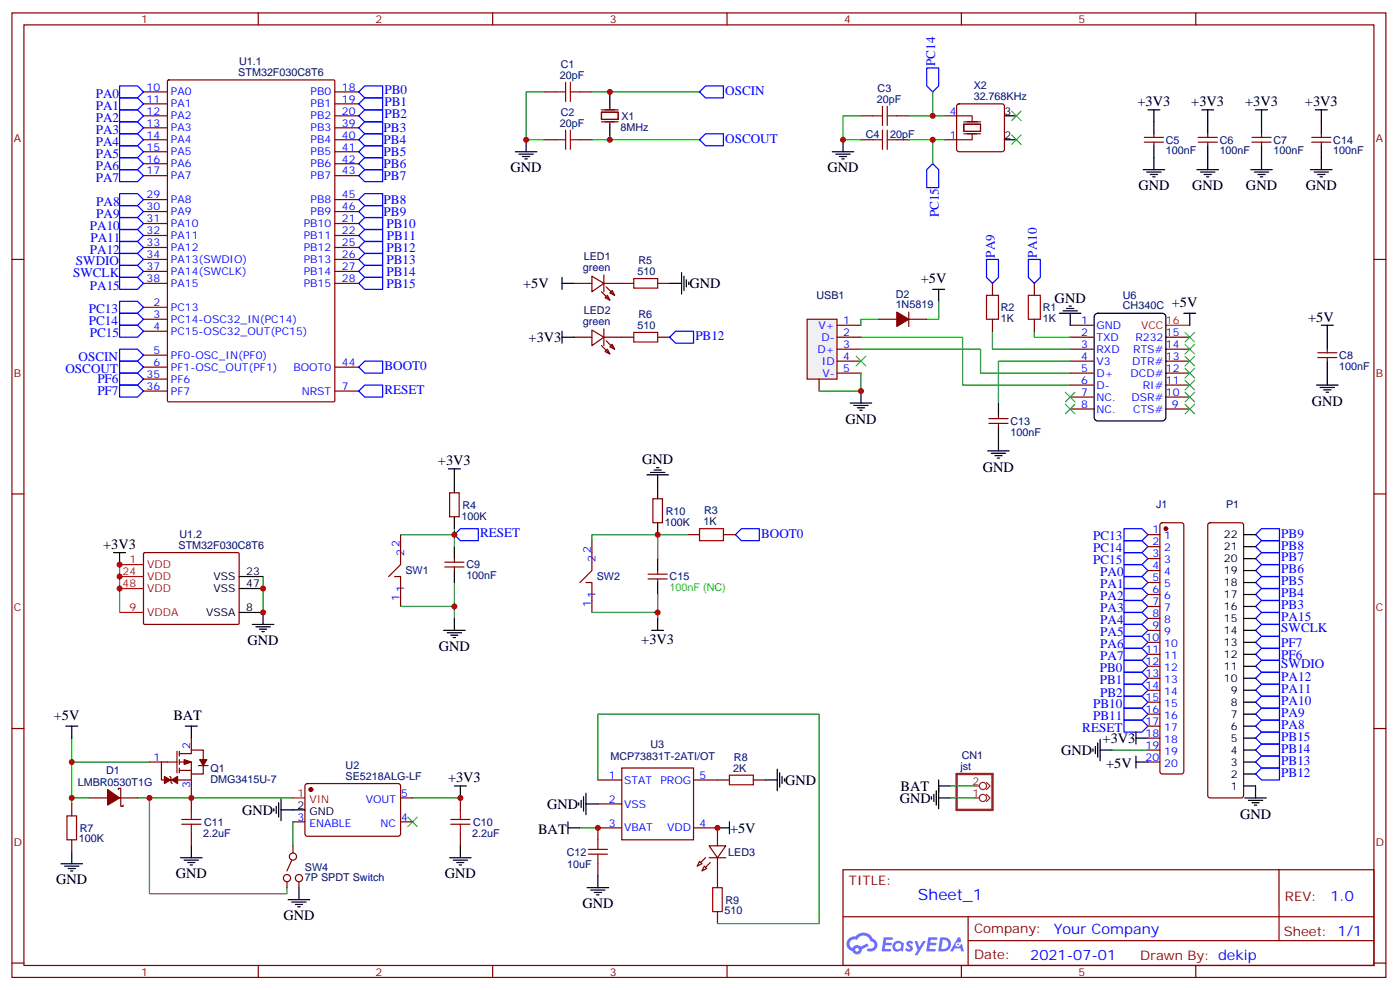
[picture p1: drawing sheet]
<svg xmlns="http://www.w3.org/2000/svg" width="413mm" height="292mm" viewBox="0 0 413 292" stroke-linecap="round" stroke-linejoin="round" font-family="sans-serif">
<g fill="none" stroke="#870000" stroke-width=".35">
<path d="M3.5 3.8h405.4v284.3h-405.4zM7.1 7.3h398.2v277.3h-398.2zM76.2 3.8v3.5M145.3 3.8v3.5M214.5 3.8v3.5M283.6 3.8v3.5M352.8 3.8v3.5M3.5 76.5h3.6M405.3 76.5h3.6M3.5 145.6h3.6M405.3 145.6h3.6M3.5 214.8h3.6"/>
<path d="M405.3 214.8h3.6M248.7 256.4h156.6v28.2h-156.6zM377.3 256.4v20.9M248.7 270.2h156.5M285.6 277.3h119.6M285.6 270.2v14.2M3.5 283.9h3.6M76.2 284.6v3.5M145.3 284.6v3.5M214.5 284.6v3.5M283.6 284.6v3.5M352.8 284.6v3.5"/>
<path d="M405.3 283.9h3.6"/>
</g>
<g fill="#5487ff">
<path d="M267.7 277.6a1.22 1.22 0 0 1 1.7 .2l-.4 .6a.47 .47 0 0 0-.3-.4 .47 .47 0 0 0-.5 .2l.1 .2a1.14 1.14 0 0 1 .8 1.8 1.14 1.14 0 0 1-1.9 0l-.2-.2 .5-.6 .7 .5a.29 .29 0 0 0 .3-.3 .29 .29 0 0 0-.2-.3 1.04 1.04 0 0 1-.6-1.7z"/>
<path d="M260.7 276.3h2.4l.3 .2-.2 .5-1.8 .1-.1 .8h1.5l.3 .4-.3 .4h-1.6l-.2 1.1h1.7l.2 .3-.2 .3-2.6 .1z"/>
<path d="M273.8 276.3h2.4l.3 .2-.1 .5-1.8 .1-.2 .8h1.6l.3 .4-.4 .4h-1.6l-.1 1.1h1.7l.2 .3-.2 .3-2.6 .1z"/>
<path d="M282.6 276.3h.7l.3 1.3-.6 .3a.69 .69 0 0 0-1 .3 .69 .69 0 0 0 .4 .9 .69 .69 0 0 0 .9-.6l.5-.2 .6 2.2h-.8l-.2-.9h-1.8l-.5 .9h-.8z"/>
<path d="M269.8 277.4h.8l.6 1.8 1.1-1.8h.9l-2.6 4.2h-.8l.9-1.5z"/>
<path d="M277.4 276.3l-.6 4.2h1.3a2.11 2.11 0 0 0 2.5-2.1 2.11 2.11 0 0 0-2.5-2.1zM278.1 277.1a1.39 1.39 0 0 1 1.7 1.4 1.39 1.39 0 0 1-1.8 1.3h-.3z"/>
<path d="M263.7 277.9a1.54 1.54 0 0 0-.1 2.2 1.54 1.54 0 0 0 2.2 .1l.6 .3 .3-2.3-.2-.3h-.4a1.49 1.49 0 0 0-2.4 0zM264 278.9a.94 .94 0 0 1 1.8 0 .94 .94 0 0 1-1.8 0z"/>
<path d="M250.4 276.7a2.18 2.18 0 0 0 1.1 3.7 1.44 1.44 0 0 0 1.6 .9 1.44 1.44 0 0 0 1.2-1.4l2-1.1-.5-.7-1.9 1a1.47 1.47 0 0 0-2.4 .4 1.39 1.39 0 0 1-.7-1.9 1.39 1.39 0 0 1 2-.5 2.12 2.12 0 0 1 2.2-1.3 2.12 2.12 0 0 1 1.9 1.7 1.14 1.14 0 0 1 1.1 1.4 1.14 1.14 0 0 1-1.7 .7 .43 .43 0 0 0-.5 .4 .43 .43 0 0 0 .4 .5 1.98 1.98 0 0 0 2.5-1.2 1.98 1.98 0 0 0-1.2-2.6 3.1 3.1 0 0 0-5.3-.6l-.9 .1zM252.3 280a.55 .55 0 0 1 1.1 0 .55 .55 0 0 1-1.1 0z"/>
<circle cx="282.6" cy="278.4" r=".26"/>
</g>
<g fill="none" stroke="#000" stroke-width=".35">
<path d="M179.9 27.1v4.9M179.9 36.3v4.9M296.3 34.1h3.6M338.7 32.4h3.5M340.4 32.4v7M354.5 32.4h3.6M356.3 32.4v7M370.4 32.4h3.5M372.2 32.4v7M152 44.7h6.4M153.1 45.4h4.2M154.2 46.1h2.1"/>
<path d="M154.9 46.8h.7M155.2 41.2v3.5M245.5 44.7h6.4M246.6 45.4h4.2M247.6 46.1h2.2M248.4 46.8h.7M248.7 41.2v3.5M296.3 41.2h3.6M337.3 50h6.3M338.3 50.7h4.2M339.4 51.4h2.1M340.1 52.1h.7"/>
<path d="M340.4 43v7M353.1 50h6.4M354.2 50.7h4.2M355.2 51.4h2.2M356 52.1h.7M356.3 43v7M369 50h6.4M370.1 50.7h4.2M371.1 51.4h2.1M371.8 52.1h.7M372.2 43v7M165.8 99.4h3.5"/>
<path d="M165.8 97.6v3.6M197.6 83.5h3.5M201.1 80.4v6.3M201.8 81.4v4.3M202.5 82.5v2.1M203.2 83.2v.7M391.6 99.4v3.5M388.4 113.5h6.4M389.5 114.2h4.2M390.5 114.9h2.1M391.2 115.6h.7M391.6 106.5v7"/>
<path d="M132.3 138.2h3.5M134.1 138.2v7.1M134.1 152.3v3.6M130.9 185.8h6.3M131.9 186.5h4.3M133 187.3h2.1M133.7 188h.7M134.1 182.3v3.5M19.4 214.1h3.5M21.2 214.1v3.5M54.7 214.1h3.5M56.4 214.1v3.5"/>
<path d="M80.8 238.4v.7M81.5 237.7v2.1M82.2 236.6v4.3M82.9 238.8h7.1M82.9 235.6v6.3M134.1 231.7h3.5M135.8 231.7v3.5M170.7 236.6v.7M171.4 235.9v2.2M172.2 234.9v4.2M172.9 237h3.5M172.9 233.8v6.4"/>
<path d="M225.8 229.9h3.5M229.3 226.8v6.3M230 227.8v4.3M230.7 228.9v2.1M231.4 229.6v.7M18 254.6h6.3M19 255.3h4.3M20.1 256h2.1M20.8 256.8h.7M21.2 251.1v3.5M53.3 252.9h6.3M54.3 253.6h4.3"/>
<path d="M55.4 254.3h2.1M56.1 255h.7M56.4 249.3v3.6M132.6 252.9h6.4M133.7 253.6h4.2M134.8 254.3h2.1M135.5 255h.7M135.8 249.3v3.6M167.6 244.1h3.5M167.6 242.3v3.5M176.4 258.2v3.5M211.7 244.1h3.5"/>
<path d="M215.2 242.3v3.5M85 265.2h6.4M86.1 265.9h4.2M87.1 266.6h2.2M87.8 267.3h.7M88.2 261.7v3.5M173.2 261.7h6.4M174.3 262.4h4.2M175.3 263.1h2.1M176 263.8h.7"/>
</g>
<g fill="none" stroke="#870000" stroke-width=".35">
<path d="M160.5 27.1h3.5M171.1 27.1h3.5M177.4 33.1h5v2.1h-5zM177.4 32.4h5M177.4 35.9h5M254 34.1h3.5M264.6 34.1h3.5M278.7 34.1h3.5M282.5 30.8l.4-.2h12.7l.5 .2 .2 .5v12.7l-.2 .5-.5 .2h-12.7l-.5-.2-.2-.5v-12.7zM340.4 39.4v1.1M356.3 39.4v1.1M372.2 39.4v1.1"/>
<path d="M160.5 41.2h3.5M171.1 41.2h3.5M254 41.2h3.5M264.6 41.2h3.5M278.7 41.2h3.5M337.6 41.9h5.7M337.6 40.5h5.7M340.4 41.9v1.1M353.5 41.9h5.6M353.5 40.5h5.6M356.3 41.9v1.1M369.4 41.9h5.6"/>
<path d="M369.4 40.5h5.6M372.2 41.9v1.1M169.3 83.5h5.3M169.3 99.4h5.3M174.6 81.4l3.6 2.1-3.6 2.5zM174.6 97.3l3.6 2.1-3.6 2.5zM177.4 86l2.5 2.5M178.2 83.5h8.8M178.2 81.1v4.9M178.2 96.9v5M178.2 99.4h8.8M178.5 87.8l.7-.7 .7 1.4z"/>
<path d="M178.9 84.6l2.4 2.5M179.9 86.4l.7-.7 .7 1.4zM194 83.5h3.6M194 99.4h3.6M177.4 101.9l2.5 2.5M178.5 103.6l.7-.7 .7 1.5zM178.9 100.5l2.4 2.4M179.9 102.2l.7-.7 .7 1.4zM388.8 105.4h5.6M388.8 104h5.6M391.6 102.9v1.1M391.6 105.4v1.1"/>
<path d="M132.6 145.3h2.9v7h-2.9zM56.4 217.6v3.5M21.2 237v3.5M26.5 235.2h5.2M34.9 232.8v-.4h.7v5.3h.7v-.4M35.3 235.2h5.3M44.1 224.6h3.5M49.4 224.6h2.8M52.2 221.5v6.3M52.9 222.2h3.5v-1.1h3.6v2.8M52.9 224.6h3.5v3.6h3.6v-2.5M52.9 227.1h3.5"/>
<path d="M52.9 221.5v1.4M52.9 223.9v1.5M52.9 226.4v1.4M56.4 228.2v10.6M58.6 225.7h2.8M90.2 231.2l.5-.2 27 .1 .5 .6-.1 14.4-.6 .4h-27.1l-.4-.7v-14.1zM118.2 235.2h3.5M135.8 235.2v3.6M176.4 229.9h7M176.4 237h7M183.4 226.4h21.2v21.2h-21.2zM204.6 229.9h10.6"/>
<path d="M222.2 229.9h3.6M21.2 247.6v3.5M56.4 245.8v3.5M84.7 259.9v1.8M86.1 253.6l-1.4 3.2M86.4 249.3v2.2M86.4 242.3h3.6M88.2 259.9v1.8M118.2 242.3h3.5M135.8 245.8v3.5M176.4 254.6v3.6M183.4 244.1h-7v3.5"/>
<path d="M204.6 244.1h7.1v5.2M206.4 253.9l.7 .7-1.4 .7zM207.8 255.3l.7 .7-1.4 .8zM209.2 249.3h4.9l-2.4 3.6zM209.2 252.9h4.9M211.7 252.9v8.8M211.7 268.7v3.6"/>
<circle cx="84.7" cy="258.9" r="1.06"/>
<circle cx="86.4" cy="252.5" r="1.06"/>
<circle cx="88.2" cy="258.9" r="1.06"/>
</g>
<g fill="none" stroke="#a10000" stroke-width=".35">
<path d="M164 27.1h2.9M166.9 24.3v5.6M166.9 38.4v5.6M168.3 27.1h2.8M168.3 24.3v5.6M168.3 38.4v5.6M257.5 34.1h2.8M260.3 31.3v5.7M260.3 38.4v5.6M261.8 34.1h2.8M261.8 31.3v5.7M261.8 38.4v5.6"/>
<path d="M164 41.2h2.9M168.3 41.2h2.8M257.5 41.2h2.8M261.8 41.2h2.8M187 82.1h7v2.8h-7zM187 98h7v2.8h-7zM56.4 238.8v2.8M135.8 238.8v2.8M215.2 228.5h7v2.9h-7zM19.8 240.5h2.8v7.1h-2.8zM53.6 243h5.7M53.6 241.6h5.7"/>
<path d="M56.4 243v2.8M133 243h5.6M133 241.6h5.6M135.8 243v2.8M173.6 251.8h5.6M173.6 250.4h5.6M176.4 247.6v2.8M176.4 251.8v2.8M210.3 261.7h2.8v7h-2.8z"/>
</g>
<g fill="none" stroke="#008700" stroke-width=".35">
<path d="M160.5 27.1h-5.3v14.1h5.3M174.6 27.1h31.8M254 34.1h-5.3v7.1h5.3M268.1 34.1h10.6M275.2 27.1v7M174.6 41.2h31.8M268.1 41.2h10.6M275.2 41.2v7.1M21.2 217.6v19.4M21.2 224.6h22.9M21.2 235.2h5.3M40.6 235.2h45.8"/>
<path d="M44.1 235.2v28.3h40.6v-1.8M121.7 235.2h14.1M176.4 229.9v-19.4h65.3v61.8h-30M86.4 242.3v7M171.1 244.1h5.3"/>
</g>
<g fill="none" stroke="#00f" stroke-width=".35">
<path d="M208.1 25.3h5.3v3.6h-5.3l-1.7-1.8zM273.4 20h3.5v5.3l-1.7 1.8-1.8-1.8zM206.4 41.2l1.7-1.8h5.3v3.6h-5.3zM275.2 48.3l1.7 1.7v5.3h-3.5v-5.3zM197.6 99.4l1.7-1.8h5.3v3.6h-5.3zM331.6 159.4h5.3l1.8 1.7-1.8 1.8h-5.3zM331.6 155.9h5.3l1.8 1.7-1.8 1.8h-5.3zM370.4 157.6l1.8-1.7h5.3v3.5h-5.3zM331.6 177h5.3l1.8 1.8-1.8 1.8h-5.3zM331.6 173.5h5.3l1.8 1.8-1.8 1.7h-5.3zM331.6 170h5.3l1.8 1.7-1.8 1.8h-5.3zM331.6 166.4h5.3l1.8 1.8-1.8 1.8h-5.3z"/>
<path d="M331.6 162.9h5.3l1.8 1.8-1.8 1.7h-5.3zM370.4 178.8l1.8-1.8h5.3v3.6h-5.3zM370.4 175.3l1.8-1.8h5.3v3.5h-5.3zM370.4 171.7l1.8-1.7h5.3v3.5h-5.3zM370.4 168.2l1.8-1.8h5.3v3.6h-5.3zM370.4 164.7l1.8-1.8h5.3v3.5h-5.3zM370.4 161.1l1.8-1.7h5.3v3.5h-5.3zM331.6 198.2h5.3l1.8 1.8-1.8 1.7h-5.3zM331.6 194.7h5.3l1.8 1.7-1.8 1.8h-5.3zM331.6 191.1h5.3l1.8 1.8-1.8 1.8h-5.3zM331.6 187.6h5.3l1.8 1.8-1.8 1.7h-5.3zM331.6 184.1h5.3l1.8 1.7-1.8 1.8h-5.3z"/>
<path d="M331.6 180.6h5.3l1.8 1.7-1.8 1.8h-5.3zM370.4 200l1.8-1.8h5.3v3.5h-5.3zM370.4 182.3l1.8-1.7h5.3v3.5h-5.3zM331.6 212.3h5.3l1.8 1.8-1.8 1.7h-5.3zM331.6 208.8h5.3l1.8 1.7-1.8 1.8h-5.3zM331.6 205.2h5.3l1.8 1.8-1.8 1.8h-5.3zM370.4 217.6l1.8-1.8h5.3v3.6h-5.3zM370.4 214.1l1.8-1.8h5.3v3.5h-5.3zM370.4 210.5l1.8-1.7h5.3v3.5h-5.3zM370.4 207l1.8-1.8h5.3v3.6h-5.3zM370.4 203.5l1.8-1.8h5.3v3.5h-5.3zM370.4 228.2l1.8-1.8h5.3v3.5h-5.3z"/>
<path d="M370.4 224.6l1.8-1.7h5.3v3.5h-5.3zM370.4 221.1l1.8-1.7h5.3v3.5h-5.3z"/>
</g>
<path d="M282.2 34.1h4.6v1.8M284.3 36.6h5v2.1h-5zM284.3 39.4h5M284.3 35.9h5M286.8 39.4v1.8h-4.6" fill="none" stroke="#870012" stroke-width=".35"/>
<path d="M298.4 32.7l2.9 2.9M298.4 39.8l2.9 2.8M301.3 32.7l-2.9 2.9M301.3 39.8l-2.9 2.8M120.3 240.9l2.8 2.8M123.1 240.9l-2.8 2.8" fill="none" stroke="#3c3" stroke-width=".35"/>
<g fill="#870000" stroke="#870000" stroke-width=".35">
<path d="M31.7 232.8l3.6 2.4-3.6 2.1z"/>
<path d="M54.3 223.9l2.1 .7-2.1 .8z"/>
<path d="M58.9 223.9h2.1l-1 1.8z"/>
<path d="M50.6 229.9l1.8-1v2.1z"/>
<path d="M48.5 228.9l1.8 1-1.8 1.1z"/>
<path d="M208.1 255.7l1.4-1.4z"/>
<path d="M208.1 252.9l-1.4 1.4z"/>
<circle cx="91.7" cy="232.8" r=".53"/>
</g>
<path d="M49.4 224.6h-1.8v5.3h.7M50.1 228.9l.3 .3v1.4l.4 .4M52.6 229.9h3.8" fill="none" stroke="#600" stroke-width=".35"/>
<path d="M86.4 235.2h3.6" fill="none" stroke="#f00" stroke-width=".35"/>
<path d="M238.1 94.1h8.8v17.7h-8.8z" fill="#f0f0f0" stroke="#870000" stroke-width=".35"/>
<g fill="none" stroke="#870000" stroke-width=".35">
<path d="M42.3 27.1h7.1M42.3 30.6h7.1M42.3 34.1h7.1M42.3 37.7h7.1M49.4 23.7l.3-.1h48.7l.3 .1 .1 94.4-.2 .3-48.9 .1-.3-.2zM98.8 27.1h7M98.8 30.6h7M98.8 34.1h7M98.8 37.7h7M389.8 39.4v1.1M42.3 41.2h7.1M42.3 44.7h7.1"/>
<path d="M42.3 48.3h7.1M42.3 51.8h7.1M42.3 58.8h7.1M98.8 41.2h7M98.8 44.7h7M98.8 48.3h7M98.8 51.8h7M98.8 58.8h7M387 41.9h5.6M387 40.5h5.6M389.8 41.9v1.1M42.3 62.4h7.1"/>
<path d="M42.3 65.9h7.1M42.3 69.4h7.1M42.3 73h7.1M42.3 76.5h7.1M98.8 62.4h7M98.8 65.9h7M98.8 69.4h7M98.8 73h7M98.8 76.5h7M42.3 80h7.1M42.3 83.5h7.1M42.3 90.6h7.1"/>
<path d="M42.3 94.1h7.1M42.3 97.6h7.1M98.8 80h7M98.8 83.5h7M246.9 95.9h7.1M246.9 99.4h7.1M259.3 94.1h5.3M268.1 94.1h5.3M268.1 92v4.2M292.8 83.5v3.6M292.8 94.1v3.5M305.2 83.5v3.6"/>
<path d="M305.2 94.1v3.5M315.7 95.9h7.1M315.7 99.4h7.1M344 99.4h7M42.3 108.2h7.1M42.3 115.3h7.1M42.3 104.7h7.1M42.3 111.8h7.1M98.8 108.2h7M98.8 115.3h7M241.7 111.8v3.5M246.9 102.9h7.1"/>
<path d="M246.9 106.5h7.1M246.9 110h7.1M315.7 102.9h7.1M315.7 106.5h7.1M315.7 110h7.1M315.7 113.5h7.1M315.7 117.1h7.1M344 102.9h7M344 106.5h7M344 110h7M344 113.5h7M344 117.1h7"/>
<path d="M291.7 124.8h5.7M291.7 123.4h5.7M294.6 122.3v1.1M294.6 124.8v1.1M315.7 120.6h7.1M344 120.6h7M118.2 157.6v8.8l-3.5 3.6M174.6 159.4v8.8l-3.5 3.5M192.6 147h2.8v7.1h-2.8zM202.8 157.6h3.6M213.4 157.6h3.6M338.7 157.6h3.5"/>
<path d="M342.4 154.3l.5-.2h5.6l.5 .2 .2 .5v72.7l-.2 .5-.5 .2h-5.6l-.5-.3-.2-.4v-72.7zM356.5 154.3l.5-.2h9.2l.5 .2 .2 .5v79.7l-.2 .5-.5 .2h-9.2l-.5-.2-.2-.5v-79.7zM42.4 163.1l.3-.2 27.7 .1 .2 .3-.1 20.6-.3 .2-27.7-.1-.2-.3zM116.4 170h1.8v8.8M131.2 165.7h5.7M131.2 167.1h5.7M134.1 164.7v1M134.1 167.1v1.1M172.9 171.7h1.7v8.9M191.2 169.3h5.6M191.2 170.7h5.6M194 168.2v1.1"/>
<path d="M194 170.7v1M338.7 161.1h3.5M338.7 164.7h3.5M338.7 168.2h3.5M338.7 171.7h3.5M338.7 175.3h3.5M338.7 178.8h3.5M338.7 182.3h3.5M338.7 185.8h3.5M338.7 189.4h3.5M338.7 192.9h3.5M338.7 196.4h3.5"/>
<path d="M338.7 200h3.5M338.7 203.5h3.5M338.7 207h3.5M338.7 210.5h3.5M338.7 214.1h3.5M338.7 217.6h3.5M338.7 221.1h3.5M338.7 224.6h3.5"/>
</g>
<g fill="none" stroke="#008700" stroke-width=".35">
<path d="M254 99.4h30v14.1h31.7M259.3 94.1h-5.3v1.8M276.9 88.8v5.3h-3.5M292.8 97.6v5.3h22.9M305.2 97.6v1.8h10.5M254 102.9h35.3v7.1h26.4M254 110v5.3h-12.3M315.7 106.5h-21.1v12.3M118.2 157.6h15.9M134.1 155.9v5.2M194 157.6v7.1M202.8 157.6h-28.2v1.8"/>
<path d="M35.3 166.4v14.2M77.6 170v10.6M134.1 171.7v7.1h-15.9M134.1 178.8v3.5M194 175.3v7M174.6 180.6h19.4M280.5 231.7h7M280.5 235.2h7M328.1 221.1h10.6"/>
</g>
<g fill="none" stroke="#000" stroke-width=".35">
<path d="M388.1 32.4h3.5M389.8 32.4v7M386.6 50h6.4M387.7 50.7h4.2M388.8 51.4h2.1M389.5 52.1h.7M389.8 43v7M165.8 83.5h3.5M165.8 81.8v3.5M275.2 85.3h3.5M276.9 85.3v3.5M312.6 92.4h6.3"/>
<path d="M313.6 91.7h4.3M314.7 90.9h2.1M315.4 90.2h.7M315.7 92.4v3.5M323 92.8l.8-.4h19.1l.9 .4 .2 .6v29.6l-.5 .9-.6 .2h-19.1l-.8-.5-.2-.6v-29.6zM349.2 92.4h3.6M351 92.4v3.5M389.8 95.9h3.5M391.6 95.9v3.5M250.8 118.8h6.4M251.9 119.5h4.2M254 115.3v3.5"/>
<path d="M294.6 118.8v3.5M190.9 140h6.3M191.9 139.3h4.2M193 138.6h2.1M193.7 137.9h.7M194 140v7M252.9 120.2h2.2M253.6 120.9h.8M291.4 132.9h6.3M292.5 133.6h4.2M293.5 134.3h2.1M294.2 135h.7"/>
<path d="M294.6 125.9v7M194 154.1v3.5M366.9 157.6h3.5M33.5 162.9h3.5M35.3 162.9v3.5M70.6 170h7M70.6 173.5h7M134.1 161.1v3.6M134.1 168.2v3.5M194 164.7v3.5M194 171.7v3.6M366.9 178.8h3.5"/>
<path d="M366.9 175.3h3.5M366.9 171.7h3.5M366.9 168.2h3.5M366.9 164.7h3.5M366.9 161.1h3.5M70.6 180.6h7v3.5M74.4 184.1h6.4M75.5 184.8h4.2M76.6 185.5h2.1M77.3 186.2h.7M192.3 185.8h3.5M194 182.3v3.5"/>
<path d="M366.9 200h3.5M366.9 196.4h3.5M366.9 192.9h3.5M366.9 189.4h3.5M366.9 185.8h3.5M366.9 182.3h3.5M323.8 219v4.2M324.6 217.9v6.4M335.1 217.6h3.6M335.1 215.8v3.6M366.9 217.6h3.5M366.9 214.1h3.5"/>
<path d="M366.9 210.5h3.5M366.9 207h3.5M366.9 203.5h3.5M274.8 234.9v.7M275.5 234.2v2.1M276.2 233.1v4.2M276.9 229.9v8.5M276.9 235.2h3.6M276.9 231.7h3.6M322.4 220.8v.7M323.1 220.1v2.1M324.6 221.1h3.5"/>
<path d="M335.1 222.9v3.5M335.1 224.6h3.6M366.9 221.1h3.5M366.9 224.6h3.5M366.9 231.7h3.5v3.5M366.9 228.2h3.5M367.2 235.2h6.4M368.3 235.9h4.2M369.4 236.6h2.1M370.1 237.3h.7"/>
</g>
<path d="M344 95.9h7M35.3 166.4h7M35.3 170h7M35.3 173.5h7M35.3 180.6h7" fill="none" stroke="#f00" stroke-width=".35"/>
<path d="M282.2 228.2h10.6v10.6h-10.6z" fill="none" stroke="#8c2424" stroke-width=".71"/>
<g fill="none" stroke="#8c2424" stroke-width=".35">
<path d="M287.5 231.7h1.4M287.5 235.2h1.4M291 230.6l1.1 1.1-1.1 1.1M291 234.2l1.1 1-1.1 1.1"/>
<circle cx="290" cy="231.7" r="1.06"/>
<circle cx="290" cy="235.2" r="1.06"/>
</g>
<g fill="#870000" stroke="#870000" stroke-width=".35">
<path d="M264.6 92l3.5 2.1-3.5 2.1z"/>
<circle cx="344" cy="155.9" r=".53"/>
</g>
<g fill="none" stroke="#00f" stroke-width=".35">
<path d="M35.3 25.3h5.3l1.7 1.8-1.7 1.8h-5.3zM35.3 28.9h5.3l1.7 1.7-1.7 1.8h-5.3zM35.3 32.4h5.3l1.7 1.7-1.7 1.8h-5.3zM35.3 35.9h5.3l1.7 1.8-1.7 1.7h-5.3zM35.3 39.4h5.3l1.7 1.8-1.7 1.8h-5.3zM105.8 27.1l1.8-1.8h5.3v3.6h-5.3zM105.8 30.6l1.8-1.7h5.3v3.5h-5.3zM105.8 34.1l1.8-1.7h5.3v3.5h-5.3zM107.6 35.9h5.3v3.5h-5.3l-1.8-1.7zM35.3 43h5.3l1.7 1.7-1.7 1.8h-5.3zM35.3 46.5h5.3l1.7 1.8-1.7 1.7h-5.3zM35.3 50h5.3l1.7 1.8-1.7 1.8h-5.3z"/>
<path d="M35.3 57.1h5.3l1.7 1.7-1.7 1.8h-5.3zM105.8 41.2l1.8-1.8h5.3v3.6h-5.3zM105.8 44.7l1.8-1.7h5.3v3.5h-5.3zM105.8 48.3l1.8-1.8h5.3v3.5h-5.3zM105.8 51.8l1.8-1.8h5.3v3.6h-5.3zM105.8 58.8l1.8-1.7h5.3v3.5h-5.3zM35.3 60.6h5.3l1.7 1.8-1.7 1.7h-5.3zM35.3 64.1h5.3l1.7 1.8-1.7 1.8h-5.3zM35.3 67.7h5.3l1.7 1.7-1.7 1.8h-5.3zM35.3 71.2h5.3l1.7 1.8-1.7 1.7h-5.3zM35.3 74.7h5.3l1.7 1.8-1.7 1.7h-5.3zM35.3 78.2h5.3l1.7 1.8-1.7 1.8h-5.3z"/>
<path d="M105.8 65.9l1.8-1.8h5.3v3.6h-5.3zM105.8 69.4l1.8-1.7h5.3v3.5h-5.3zM105.8 73l1.8-1.8h5.3v3.5h-5.3zM105.8 76.5l1.8-1.8h5.3v3.5h-5.3zM105.8 62.4l1.8-1.8h5.3v3.5h-5.3zM291 76.5h3.6v5.3l-1.8 1.7-1.8-1.7zM303.4 76.5h3.5v5.3l-1.7 1.7-1.8-1.7zM35.3 88.8h5.3l1.7 1.8-1.7 1.8h-5.3zM35.3 92.4h5.3l1.7 1.7-1.7 1.8h-5.3zM35.3 95.9h5.3l1.7 1.7-1.7 1.8h-5.3zM35.3 81.8h5.3l1.7 1.7-1.7 1.8h-5.3zM105.8 80l1.8-1.8h5.3v3.6h-5.3z"/>
<path d="M105.8 83.5l1.8-1.7h5.3v3.5h-5.3zM35.3 102.9h5.3l1.7 1.8-1.7 1.8h-5.3zM35.3 106.5h5.3l1.7 1.7-1.7 1.8h-5.3zM35.3 110h5.3l1.7 1.8-1.7 1.7h-5.3zM35.3 113.5h5.3l1.7 1.8-1.7 1.8h-5.3zM105.8 115.3l1.8-1.8h5.3v3.6h-5.3zM105.8 108.2l1.8-1.7h5.3v3.5h-5.3zM134.1 157.6l1.7-1.7h5.3v3.5h-5.3zM217 157.6l1.7-1.7h5.3v3.5h-5.3zM370.4 196.4l1.8-1.7h5.3v3.5h-5.3zM370.4 185.8l1.8-1.7h5.3v3.5h-5.3zM370.4 192.9l1.8-1.8h5.3v3.6h-5.3z"/>
<path d="M370.4 189.4l1.8-1.8h5.3v3.5h-5.3zM331.6 201.7h5.3l1.8 1.8-1.8 1.7h-5.3z"/>
</g>
<path d="M291 87.1h3.6v7h-3.6zM303.4 87.1h3.5v7h-3.5zM206.4 155.9h7v3.5h-7z" fill="none" stroke="#a10000" stroke-width=".35"/>
<g fill="none" stroke="#3c3" stroke-width=".35">
<path d="M349.6 98l2.8 2.8M352.4 98l-2.8 2.8M252.6 105.1l2.8 2.8M255.4 105.1l-2.8 2.8M314.3 115.6l2.8 2.9M314.3 119.2l2.8 2.8M317.1 115.6l-2.8 2.9M317.1 119.2l-2.8 2.8M349.6 119.2l2.8 2.8M349.6 115.6l2.8 2.9M349.6 112.1l2.8 2.8M349.6 108.6l2.8 2.8"/>
<path d="M349.6 105.1l2.8 2.8M349.6 101.5l2.8 2.9M352.4 119.2l-2.8 2.8M352.4 115.6l-2.8 2.9M352.4 112.1l-2.8 2.8M352.4 108.6l-2.8 2.8M352.4 105.1l-2.8 2.8M352.4 101.5l-2.8 2.9"/>
</g>
<g fill="#c00">
<circle cx="155.2" cy="41.2" r=".88"/>
<circle cx="179.9" cy="27.1" r=".88"/>
<circle cx="179.9" cy="41.2" r=".88"/>
<circle cx="248.7" cy="41.2" r=".88"/>
<circle cx="275.2" cy="34.1" r=".88"/>
<circle cx="275.2" cy="41.2" r=".88"/>
<circle cx="21.2" cy="224.6" r=".88"/>
<circle cx="21.2" cy="235.2" r=".88"/>
<circle cx="44.1" cy="235.2" r=".88"/>
<circle cx="56.4" cy="235.2" r=".88"/>
<circle cx="135.8" cy="235.2" r=".88"/>
<circle cx="211.7" cy="244.1" r=".88"/>
<circle cx="176.4" cy="244.1" r=".88"/>
<circle cx="254" cy="115.3" r=".88"/>
<circle cx="35.3" cy="166.4" r=".88"/>
<circle cx="35.3" cy="170" r=".88"/>
<circle cx="35.3" cy="173.5" r=".88"/>
<circle cx="77.6" cy="180.6" r=".88"/>
<circle cx="77.6" cy="173.5" r=".88"/>
<circle cx="134.1" cy="178.8" r=".88"/>
<circle cx="134.1" cy="157.6" r=".88"/>
<circle cx="194" cy="180.6" r=".88"/>
<circle cx="194" cy="157.6" r=".88"/>
</g>
<text font-size="4.6" fill="#00f" x="270.8" y="265.4">Sheet_1</text>
<g font-size="4.2">
<text x="335.6" y="31.3">+3V3</text>
<text x="351.5" y="31.3">+3V3</text>
<text x="367.3" y="31.3">+3V3</text>
<text x="385" y="31.3">+3V3</text>
<text x="150.6" y="50.8">GND</text>
<text x="244.1" y="50.8">GND</text>
<text x="335.8" y="56.1">GND</text>
<text x="351.7" y="56.1">GND</text>
<text x="367.6" y="56.1">GND</text>
<text x="385.2" y="56.1">GND</text>
<text x="271.6" y="83.5">+5V</text>
<text x="154.3" y="84.9">+5V</text>
<text x="203.4" y="85">GND</text>
<text x="311.1" y="89.2">GND</text>
<text x="345.7" y="90.6">+5V</text>
<text x="385.9" y="94.8">+5V</text>
<text x="156" y="100.8">+3V3</text>
<text x="387" y="119.6">GND</text>
<text x="249.4" y="124.9">GND</text>
<text x="129.2" y="137.1">+3V3</text>
<text x="189.4" y="136.8">GND</text>
<text x="290" y="139">GND</text>
<text x="30.4" y="161.7">+3V3</text>
<text x="73" y="190.2">GND</text>
<text x="129.5" y="191.9">GND</text>
<text x="189.2" y="189.8">+3V3</text>
<text x="15.9" y="212.3">+5V</text>
<text x="51.2" y="212.3">BAT</text>
<text x="325.3" y="219">+3V3</text>
<text x="313.1" y="222.6">GND</text>
<text x="326.3" y="226.4">+5V</text>
<text x="132.2" y="230.6">+3V3</text>
<text x="231.6" y="231.3">GND</text>
<text x="265.7" y="233.1">BAT</text>
<text x="161.4" y="238.4">GND</text>
<text x="265.5" y="236.7">GND</text>
<text x="71.4" y="240.2">GND</text>
<text x="158.7" y="245.8">BAT</text>
<text x="215.4" y="245.5">+5V</text>
<text x="365.8" y="241.3">GND</text>
<text x="16.6" y="260.6">GND</text>
<text x="51.9" y="258.9">GND</text>
<text x="131.2" y="258.9">GND</text>
<text x="171.8" y="267.7">GND</text>
<text x="83.6" y="271.2">GND</text>
</g>
<g font-size="4.2" fill="#00f">
<text x="392.5" y="265.7">1.0</text>
<text x="310.9" y="275.2">Your Company</text>
<text x="304" y="283">2021-07-01</text>
</g>
<g font-size="3.9" fill="#00f">
<text x="275.9" y="19.5" transform="rotate(-90 275.9 19.5)">PC14</text>
<text x="28.3" y="28.9">PA0</text>
<text x="113.4" y="27.9">PB0</text>
<text x="214" y="27.9">OSCIN</text>
<text x="28.3" y="32.4">PA1</text>
<text x="28.3" y="35.9">PA2</text>
<text x="113.4" y="31.4">PB1</text>
<text x="113.4" y="34.9">PB2</text>
<text x="28.3" y="39.4">PA3</text>
<text x="113.2" y="39">PB3</text>
<text x="28.3" y="43">PA4</text>
<text x="28.3" y="46.5">PA5</text>
<text x="113.2" y="42.5">PB4</text>
<text x="113.2" y="46">PB5</text>
<text x="214" y="42">OSCOUT</text>
<text x="28.3" y="50">PA6</text>
<text x="28.3" y="53.6">PA7</text>
<text x="113.2" y="49.6">PB6</text>
<text x="113.2" y="53.1">PB7</text>
<text x="28.4" y="60.7">PA8</text>
<text x="28.4" y="64.2">PA9</text>
<text x="113.2" y="60.1">PB8</text>
<text x="113.2" y="63.7">PB9</text>
<text x="276.9" y="64.1" transform="rotate(-90 276.9 64.1)">PC15</text>
<text x="26.5" y="67.7">PA10</text>
<text x="26.7" y="71.2">PA11</text>
<text x="114" y="67.1">PB10</text>
<text x="114.1" y="70.6">PB11</text>
<text x="26.5" y="74.8">PA12</text>
<text x="114" y="74.3">PB12</text>
<text x="114" y="77.8">PB13</text>
<text x="293.5" y="76" transform="rotate(-90 293.5 76)">PA9</text>
<text x="305.9" y="76" transform="rotate(-90 305.9 76)">PA10</text>
<text x="21.6" y="81.8">SWCLK</text>
<text x="22.4" y="78.2">SWDIO</text>
<text x="114" y="81.3">PB14</text>
<text x="26.5" y="85.4">PA15</text>
<text x="114" y="84.8">PB15</text>
<text x="26.2" y="92.4">PC13</text>
<text x="26.2" y="95.9">PC14</text>
<text x="26.5" y="99.4">PC15</text>
<text x="205.1" y="100.2">PB12</text>
<text x="23.2" y="106.4">OSCIN</text>
<text x="19.3" y="109.9">OSCOUT</text>
<text x="28.7" y="113">PF6</text>
<text x="113.4" y="109.1">BOOT0</text>
<text x="28.7" y="116.5">PF7</text>
<text x="113.4" y="116.2">RESET</text>
<text x="141.6" y="158.4">RESET</text>
<text x="224.6" y="158.5">BOOT0</text>
<text x="322.5" y="159.3">PC13</text>
<text x="378" y="162">PB8</text>
<text x="378" y="158.5">PB9</text>
<text x="322.5" y="166.4">PC15</text>
<text x="322.5" y="162.9">PC14</text>
<text x="378" y="165.5">PB7</text>
<text x="324.6" y="173.4">PA1</text>
<text x="324.6" y="169.9">PA0</text>
<text x="378" y="172.6">PB5</text>
<text x="378" y="169.1">PB6</text>
<text x="324.6" y="177">PA2</text>
<text x="378" y="179.6">PB3</text>
<text x="378" y="176.1">PB4</text>
<text x="324.6" y="184">PA4</text>
<text x="324.6" y="180.5">PA3</text>
<text x="378" y="183.1">PA15</text>
<text x="324.6" y="191.1">PA6</text>
<text x="324.6" y="187.6">PA5</text>
<text x="378" y="190.6">PF7</text>
<text x="378" y="186.4">SWCLK</text>
<text x="324.6" y="194.6">PA7</text>
<text x="378" y="194.2">PF6</text>
<text x="378" y="197">SWDIO</text>
<text x="324.4" y="201.7">PB1</text>
<text x="324.4" y="198.1">PB0</text>
<text x="378" y="200.8">PA12</text>
<text x="322.5" y="208.7">PB10</text>
<text x="324.6" y="205.5">PB2</text>
<text x="378" y="207.8">PA10</text>
<text x="378" y="204.3">PA11</text>
<text x="319.3" y="215.8">RESET</text>
<text x="322.5" y="212.2">PB11</text>
<text x="378" y="214.9">PA8</text>
<text x="378" y="211.3">PA9</text>
<text x="378" y="222">PB14</text>
<text x="378" y="218.4">PB15</text>
<text x="378" y="225.5">PB13</text>
<text x="378" y="229">PB12</text>
</g>
<g font-size="3.9" fill="#800">
<text x="250.5" y="261">TITLE:</text>
<text x="379.1" y="265.7">REV:</text>
<text x="287.4" y="275.2">Company:</text>
<text x="378.7" y="275.8">Sheet: 1/1</text>
<text x="287.4" y="282.9">Date:</text>
<text x="336.4" y="282.9">Drawn By: dekip</text>
</g>
<g font-size="3.2" fill="#800">
<text x="41.6" y="6.8">1</text>
<text x="110.8" y="6.8">2</text>
<text x="179.9" y="6.8">3</text>
<text x="249.1" y="6.8">4</text>
<text x="318.2" y="6.8">5</text>
<text x="4.1" y="41.9">A</text>
<text x="405.9" y="41.9">A</text>
<text x="4.1" y="111.1">B</text>
<text x="405.9" y="111.1">B</text>
<text x="4.1" y="180.2">C</text>
<text x="405.9" y="180.2">C</text>
<text x="4.1" y="249.3">D</text>
<text x="405.9" y="249.3">D</text>
<text x="41.6" y="287.6">1</text>
<text x="110.8" y="287.6">2</text>
<text x="179.9" y="287.6">3</text>
<text x="249.1" y="287.6">4</text>
<text x="318.2" y="287.6">5</text>
</g>
<g font-size="3.2" fill="#000080">
<text x="70.3" y="22.4">STM32F030C8T6</text>
<text x="70.6" y="19.2">U1.1</text>
<text x="165.2" y="23.2">20pF</text>
<text x="165.4" y="20">C1</text>
<text x="258.9" y="27">C3</text>
<text x="287.3" y="29.5">32.768KHz</text>
<text x="287.3" y="26.3">X2</text>
<text x="165.4" y="34.1">C2</text>
<text x="183.3" y="35.3">X1</text>
<text x="258.7" y="30.3">20pF</text>
<text x="165.2" y="37.3">20pF</text>
<text x="183.1" y="38.5">8MHz</text>
<text x="255.4" y="40.6">C4</text>
<text x="262.6" y="40.6">20pF</text>
<text x="344" y="45.5">100nF</text>
<text x="344" y="42.4">C5</text>
<text x="359.8" y="45.5">100nF</text>
<text x="359.8" y="42.4">C6</text>
<text x="375.7" y="45.5">100nF</text>
<text x="375.7" y="42.4">C7</text>
<text x="393.3" y="45.5">100nF</text>
<text x="393.3" y="42.4">C14</text>
<text x="172.2" y="76.8">LED1</text>
<text x="188.4" y="77.8">R5</text>
<text x="172" y="80">green</text>
<text x="188.1" y="81.1">510</text>
<text x="240.9" y="88.2">USB1</text>
<text x="264.2" y="87.8">D2</text>
<text x="331.3" y="88.1">U6</text>
<text x="172" y="95.9">green</text>
<text x="172.2" y="92.7">LED2</text>
<text x="188.4" y="93.7">R6</text>
<text x="264.2" y="90.9">1N5819</text>
<text x="295.3" y="94.9">1K</text>
<text x="295.3" y="91.7">R2</text>
<text x="307.6" y="94.9">1K</text>
<text x="307.6" y="91.7">R1</text>
<text x="331.3" y="91.2">CH340C</text>
<text x="188.1" y="96.9">510</text>
<text x="395.1" y="105.9">C8</text>
<text x="395.1" y="109">100nF</text>
<text x="298.1" y="125.3">C13</text>
<text x="298.1" y="128.4">100nF</text>
<text x="136.4" y="149.9">R4</text>
<text x="341" y="149.9">J1</text>
<text x="361.7" y="149.9">P1</text>
<text x="136.2" y="153.2">100K</text>
<text x="196.1" y="154.9">100K</text>
<text x="196.4" y="151.7">R10</text>
<text x="207.5" y="154.8">1K</text>
<text x="207.8" y="151.6">R3</text>
<text x="52.7" y="161.8">STM32F030C8T6</text>
<text x="52.9" y="158.5">U1.2</text>
<text x="137.6" y="167.6">C9</text>
<text x="119.6" y="169.4">SW1</text>
<text x="137.6" y="170.8">100nF</text>
<text x="176" y="171.1">SW2</text>
<text x="197.6" y="171.1">C15</text>
<text x="191.9" y="220.5">U3</text>
<text x="62.1" y="227.6">Q1</text>
<text x="102" y="226.8">U2</text>
<text x="180.1" y="224">MCP73831T-2ATI/OT</text>
<text x="216.3" y="227.5">2K</text>
<text x="216.5" y="224.3">R8</text>
<text x="283.4" y="226.9">jst</text>
<text x="283.7" y="223.7">CN1</text>
<text x="22.9" y="231.7">LMBR0530T1G</text>
<text x="31.3" y="228.2">D1</text>
<text x="62.1" y="230.7">DMG3415U-7</text>
<text x="102" y="229.9">SE5218ALG-LF</text>
<text x="23.5" y="245.2">R7</text>
<text x="60.2" y="243.4">C11</text>
<text x="139.6" y="243.4">C10</text>
<text x="23.3" y="248.4">100K</text>
<text x="60" y="246.6">2.2uF</text>
<text x="139.3" y="246.6">2.2uF</text>
<text x="90" y="256.7">SW4</text>
<text x="167.2" y="252.2">C12</text>
<text x="167.3" y="255.8">10uF</text>
<text x="214.8" y="252.3">LED3</text>
<text x="90" y="259.8">7P SPDT Switch</text>
<text x="213.8" y="269.5">510</text>
<text x="214" y="266.4">R9</text>
</g>
<g font-size="3.2" fill="#00f">
<text x="43.2" y="26.7">10</text>
<text x="50.4" y="28.2">PA0</text>
<text x="91.6" y="28.2">PB0</text>
<text x="100.9" y="26.7">18</text>
<text x="43.2" y="30.3">11</text>
<text x="43.2" y="33.8">12</text>
<text x="50.4" y="31.7">PA1</text>
<text x="50.4" y="35.2">PA2</text>
<text x="91.6" y="31.7">PB1</text>
<text x="91.6" y="35.2">PB2</text>
<text x="100.9" y="30.3">19</text>
<text x="100.9" y="33.8">20</text>
<text x="280.2" y="33.8">4</text>
<text x="43.2" y="37.3">13</text>
<text x="43.2" y="40.9">14</text>
<text x="50.4" y="38.7">PA3</text>
<text x="91.6" y="38.7">PB3</text>
<text x="100.9" y="37.3">39</text>
<text x="100.9" y="40.9">40</text>
<text x="280.2" y="40.9">1</text>
<text x="43.2" y="44.4">15</text>
<text x="43.2" y="47.9">16</text>
<text x="50.4" y="42.3">PA4</text>
<text x="50.4" y="45.8">PA5</text>
<text x="91.6" y="42.3">PB4</text>
<text x="91.6" y="45.8">PB5</text>
<text x="100.9" y="44.4">41</text>
<text x="100.9" y="47.9">42</text>
<text x="43.2" y="51.4">17</text>
<text x="50.4" y="49.3">PA6</text>
<text x="50.4" y="52.8">PA7</text>
<text x="91.6" y="49.3">PB6</text>
<text x="91.6" y="52.8">PB7</text>
<text x="100.9" y="51.4">43</text>
<text x="43.2" y="58.5">29</text>
<text x="50.4" y="59.9">PA8</text>
<text x="91.6" y="59.9">PB8</text>
<text x="100.9" y="58.5">45</text>
<text x="43.2" y="62">30</text>
<text x="43.2" y="65.5">31</text>
<text x="50.4" y="63.4">PA9</text>
<text x="91.6" y="63.4">PB9</text>
<text x="100.9" y="62">46</text>
<text x="100.9" y="65.5">21</text>
<text x="43.2" y="69.1">32</text>
<text x="50.4" y="67">PA10</text>
<text x="50.4" y="70.5">PA11</text>
<text x="89.6" y="67">PB10</text>
<text x="89.6" y="70.5">PB11</text>
<text x="100.9" y="69.1">22</text>
<text x="43.2" y="72.6">33</text>
<text x="43.2" y="76.1">34</text>
<text x="50.4" y="74">PA12</text>
<text x="50.4" y="77.5">PA13(SWDIO)</text>
<text x="89.6" y="74">PB12</text>
<text x="89.6" y="77.5">PB13</text>
<text x="100.9" y="72.6">25</text>
<text x="100.9" y="76.1">26</text>
<text x="43.2" y="79.7">37</text>
<text x="43.2" y="83.2">38</text>
<text x="50.4" y="81.1">PA14(SWCLK)</text>
<text x="89.6" y="81.1">PB14</text>
<text x="100.9" y="79.7">27</text>
<text x="100.9" y="83.2">28</text>
<text x="50.4" y="84.6">PA15</text>
<text x="89.6" y="84.6">PB15</text>
<text x="45.3" y="90.2">2</text>
<text x="45.3" y="93.8">3</text>
<text x="50.4" y="91.7">PC13</text>
<text x="50.4" y="95.2">PC14-OSC32_IN(PC14)</text>
<text x="248.7" y="95.5">1</text>
<text x="319" y="95.5">1</text>
<text x="45.3" y="97.3">4</text>
<text x="50.4" y="98.7">PC15-OSC32_OUT(PC15)</text>
<text x="241.5" y="96.9">V+</text>
<text x="242.4" y="100.5">D-</text>
<text x="248.7" y="99.1">2</text>
<text x="319" y="99.1">2</text>
<text x="323.5" y="100.5">TXD</text>
<text x="323.5" y="96.9">GND</text>
<text x="335" y="100.5">R232</text>
<text x="344" y="99.1">15</text>
<text x="45.3" y="104.4">5</text>
<text x="45.3" y="107.9">6</text>
<text x="50.4" y="105.8">PF0-OSC_IN(PF0)</text>
<text x="100.9" y="107.9">44</text>
<text x="241.2" y="104">D+</text>
<text x="242.5" y="107.5">ID</text>
<text x="248.7" y="102.6">3</text>
<text x="248.7" y="106.1">4</text>
<text x="319" y="106.1">4</text>
<text x="319" y="102.6">3</text>
<text x="323.5" y="107.5">V3</text>
<text x="323.5" y="104">RXD</text>
<text x="334" y="107.5">DTR#</text>
<text x="334.3" y="104">RTS#</text>
<text x="344" y="102.6">14</text>
<text x="344" y="106.1">13</text>
<text x="43.2" y="111.4">35</text>
<text x="50.4" y="109.3">PF1-OSC_OUT(PF1)</text>
<text x="50.4" y="112.8">PF6</text>
<text x="86.6" y="109.3">BOOT0</text>
<text x="242.6" y="111.1">V-</text>
<text x="248.7" y="109.6">5</text>
<text x="319" y="113.2">6</text>
<text x="319" y="109.6">5</text>
<text x="323.5" y="111.1">D+</text>
<text x="333.6" y="111.1">DCD#</text>
<text x="344" y="109.6">12</text>
<text x="344" y="113.2">11</text>
<text x="43.2" y="114.9">36</text>
<text x="50.4" y="116.3">PF7</text>
<text x="89" y="116.3">NRST</text>
<text x="100.9" y="114.9">7</text>
<text x="319" y="116.7">7</text>
<text x="323.5" y="118.1">NC.</text>
<text x="323.5" y="114.6">D-</text>
<text x="333.8" y="118.1">DSR#</text>
<text x="337.1" y="114.6">RI#</text>
<text x="344" y="116.7">10</text>
<text x="319" y="120.2">8</text>
<text x="323.5" y="121.6">NC.</text>
<text x="334.3" y="121.6">CTS#</text>
<text x="345.7" y="120.2">9</text>
<text x="117.8" y="161.1" transform="rotate(-90 117.8 161.1)">2</text>
<text x="340" y="157.3">1</text>
<text x="340" y="160.8">2</text>
<text x="343.5" y="159">1</text>
<text x="119.2" y="163.9" transform="rotate(-90 119.2 163.9)">2</text>
<text x="174.3" y="162.9" transform="rotate(-90 174.3 162.9)">2</text>
<text x="175.7" y="165.6" transform="rotate(-90 175.7 165.6)">2</text>
<text x="340" y="164.3">3</text>
<text x="340" y="167.9">4</text>
<text x="343.5" y="162.6">2</text>
<text x="343.5" y="166.1">3</text>
<text x="340" y="171.4">5</text>
<text x="343.5" y="169.6">4</text>
<text x="343.5" y="173.1">5</text>
<text x="117.8" y="177.3" transform="rotate(-90 117.8 177.3)">1</text>
<text x="119.2" y="174.6" transform="rotate(-90 119.2 174.6)">1</text>
<text x="174.3" y="179" transform="rotate(-90 174.3 179)">1</text>
<text x="175.7" y="176.3" transform="rotate(-90 175.7 176.3)">1</text>
<text x="340" y="174.9">6</text>
<text x="340" y="178.4">7</text>
<text x="343.5" y="176.7">6</text>
<text x="340" y="182">8</text>
<text x="340" y="185.5">9</text>
<text x="343.5" y="180.2">7</text>
<text x="343.5" y="183.7">8</text>
<text x="338" y="189">10</text>
<text x="343.5" y="187.3">9</text>
<text x="343.5" y="190.8">10</text>
<text x="338" y="192.5">11</text>
<text x="338" y="196.1">12</text>
<text x="343.5" y="194.3">11</text>
<text x="343.5" y="197.8">12</text>
<text x="338" y="199.6">13</text>
<text x="338" y="203.1">14</text>
<text x="343.5" y="201.4">13</text>
<text x="338" y="206.7">15</text>
<text x="343.5" y="204.9">14</text>
<text x="343.5" y="208.4">15</text>
<text x="338" y="210.2">16</text>
<text x="338" y="213.7">17</text>
<text x="343.5" y="211.9">16</text>
<text x="343.5" y="215.5">17</text>
<text x="56.1" y="220.8" transform="rotate(-90 56.1 220.8)">2</text>
<text x="338" y="217.2">18</text>
<text x="338" y="220.8">19</text>
<text x="343.5" y="219">18</text>
<text x="45.3" y="224.3">1</text>
<text x="338" y="224.3">20</text>
<text x="343.5" y="222.5">19</text>
<text x="343.5" y="226.1">20</text>
<text x="56.1" y="232.3" transform="rotate(-90 56.1 232.3)">3</text>
<text x="179.7" y="229.6">1</text>
<text x="184.1" y="231">STAT</text>
<text x="194.8" y="231">PROG</text>
<text x="206.4" y="229.6">5</text>
<text x="107.9" y="236.6">VOUT</text>
<text x="118.4" y="234.9">5</text>
<text x="179.7" y="236.6">2</text>
<text x="184.1" y="238.1">VSS</text>
<text x="87.8" y="241.9">3</text>
<text x="91.3" y="243.7">ENABLE</text>
<text x="112.3" y="243.7">NC</text>
<text x="118.4" y="241.9">4</text>
<text x="179.7" y="243.7">3</text>
<text x="184.1" y="245.1">VBAT</text>
<text x="196.8" y="245.1">VDD</text>
<text x="206.4" y="243.7">4</text>
</g>
<g font-size="3.2">
<text x="296.3" y="33.8">3</text>
<text x="296.3" y="40.9">2</text>
<text x="361.1" y="158.7">22</text>
<text x="361.1" y="165.7">20</text>
<text x="361.1" y="162.2">21</text>
<text x="63" y="171">VSS</text>
<text x="72.7" y="169.6">23</text>
<text x="72.7" y="173.1">47</text>
<text x="361.1" y="172.8">18</text>
<text x="361.1" y="169.3">19</text>
<text x="63" y="174.6">VSS</text>
<text x="361.1" y="179.8">16</text>
<text x="361.1" y="176.3">17</text>
<text x="60.8" y="181.6">VSSA</text>
<text x="72.7" y="180.2">8</text>
<text x="361.1" y="183.4">15</text>
<text x="361.1" y="190.4">13</text>
<text x="361.1" y="186.9">14</text>
<text x="361.1" y="197.5">11</text>
<text x="361.1" y="194">12</text>
<text x="361.1" y="201">10</text>
<text x="363.1" y="208.1">8</text>
<text x="363.1" y="204.5">9</text>
<text x="363.1" y="215.1">6</text>
<text x="363.1" y="211.6">7</text>
<text x="363.1" y="218.7">5</text>
<text x="363.1" y="225.7">3</text>
<text x="363.1" y="222.2">4</text>
<text x="363.1" y="232.8">1</text>
<text x="363.1" y="229.2">2</text>
<text x="87.8" y="238.4">2</text>
<text x="91.3" y="240.2">GND</text>
</g>
<g font-size="3.2" fill="#f00">
<text x="344" y="95.5">16</text>
<text x="336.7" y="96.9">VCC</text>
<text x="38.2" y="166.1">1</text>
<text x="43.4" y="167.5">VDD</text>
<text x="36.2" y="169.6">24</text>
<text x="36.2" y="173.1">48</text>
<text x="43.4" y="171">VDD</text>
<text x="43.4" y="174.6">VDD</text>
<text x="38.2" y="180.2">9</text>
<text x="43.4" y="181.6">VDDA</text>
<text x="87.8" y="234.9">1</text>
<text x="91.3" y="236.6">VIN</text>
</g>
<text font-size="3.2" fill="#0f0" x="197.6" y="174.3">100nF (NC)</text>
<g font-size="3.2" fill="#8d2323">
<text x="286.9" y="231.4">2</text>
<text x="286.9" y="234.9">1</text>
</g>
</svg>
